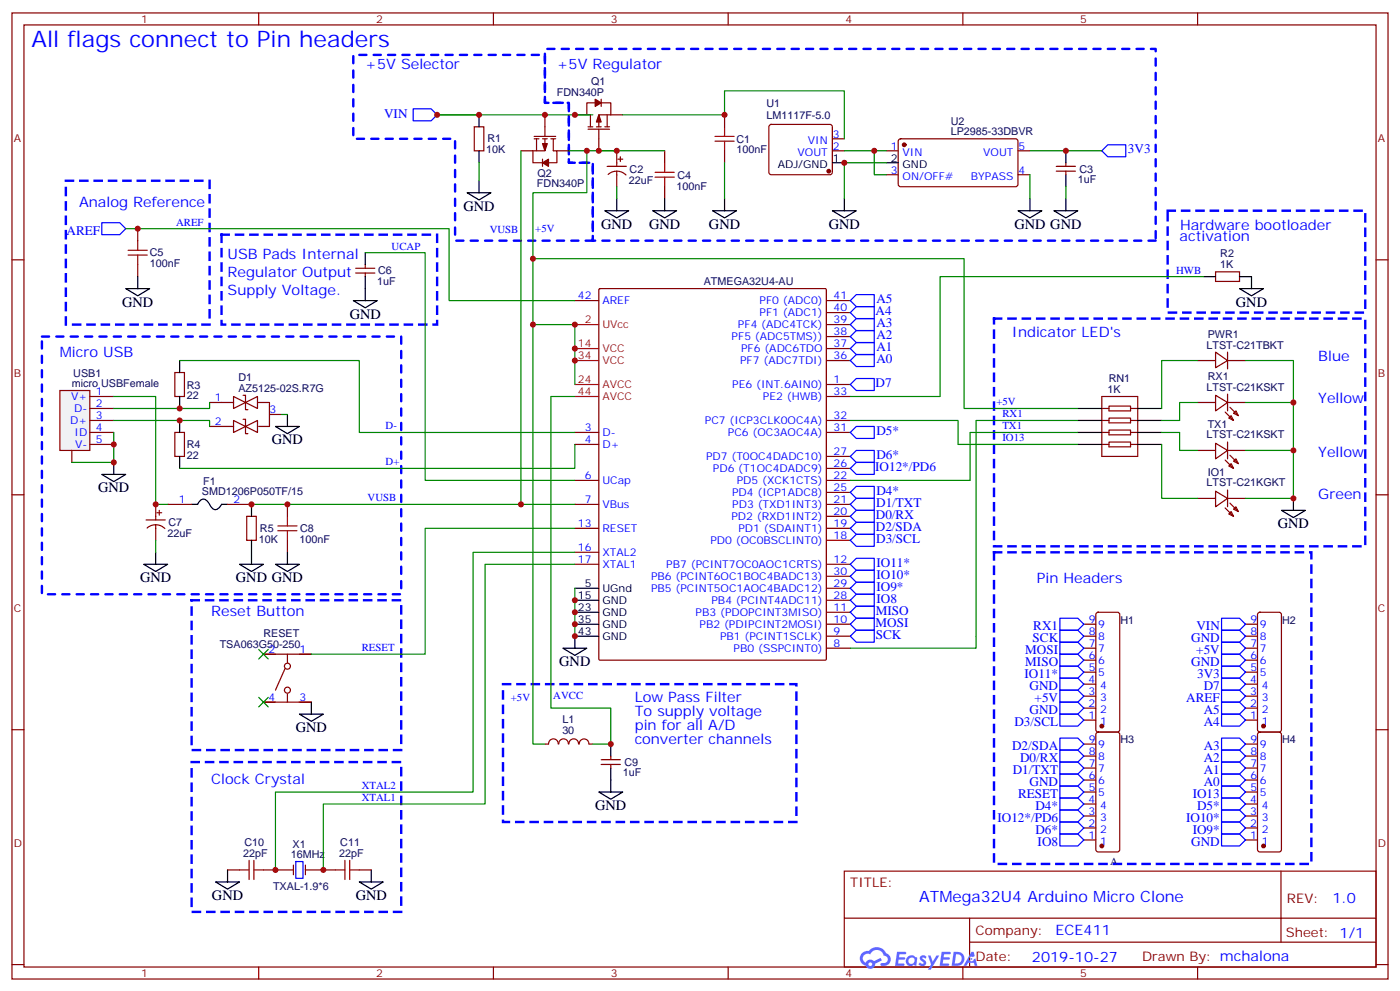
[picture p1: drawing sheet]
<svg xmlns="http://www.w3.org/2000/svg" width="412mm" height="292mm" viewBox="0 0 412 292" stroke-linecap="round" stroke-linejoin="round" font-family="sans-serif">
<path d="M104.1 16.2h56.4v14.1h7.1v17.6h7v22.9h-40.5v-29.9h-30zM160.5 14.4h179.9v56.4h-165.8v-22.9h-7v-17.6h-7.1zM19.4 53.2h42.3v42.3h-42.3zM65.3 69.1h63.5v26.4h-63.5zM344 62h58.2v30h-58.2zM12.3 99.1h105.9v75.8h-105.9zM292.8 93.8h109.4v67h-109.4zM56.4 176.7h61.8v44.1h-61.8zM292.8 162.6h93.5v91.7h-93.5zM148.2 201.4h86.4v40.5h-86.4zM56.4 224.3h61.8v44.1h-61.8z" fill="none" stroke="#00f" stroke-width=".71" stroke-dasharray="2.1 2.1"/>
<g fill="none" stroke="#870000" stroke-width=".35">
<path d="M3.5 3.8h405.4v284.3h-405.4zM7.1 7.3h398.2v277.3h-398.2zM76.2 3.8v3.5M145.3 3.8v3.5M214.5 3.8v3.5M283.6 3.8v3.5M352.8 3.8v3.5M3.5 76.5h3.6M405.3 76.5h3.6M51.5 109.6h2.8v7.1h-2.8zM51.5 127.3h2.8v7h-2.8zM3.5 145.6h3.6"/>
<path d="M405.3 145.6h3.6M3.5 214.8h3.6M405.3 214.8h3.6M248.7 256.4h156.6v28.2h-156.6zM3.5 283.9h3.6M76.2 284.6v3.5M145.3 284.6v3.5M214.5 284.6v3.5M283.6 284.6v3.5M352.8 284.6v3.5M405.3 283.9h3.6"/>
</g>
<path d="M52.9 106.1v3.5M52.9 116.7v3.5M52.9 123.8v3.5M52.9 134.3v3.6" fill="none" stroke="#000" stroke-width=".35"/>
<path d="M17.6 114.9h8.9v17.7h-8.9z" fill="#f0f0f0" stroke="#870000" stroke-width=".35"/>
<g fill="none" stroke="#870000" stroke-width=".35">
<path d="M139.7 37.3h2.8v7.1h-2.8zM160.5 33.8v6.3M169.3 33.8h3.6M173.2 38h6.4M173.2 37.3h1.4M175.3 30.3h-2.4v3.5h1v3.5M175.7 37.3h1.4M176.4 38v6.4M177.1 30.3h2.8v3.5M177.1 29.2v2.1M178.2 37.3h1.4M178.9 33.8v3.5"/>
<path d="M179.9 33.8h-3.5v3.5M179.9 33.8h3.5M213.4 33.8v3.5M226.7 36.8l.5-.2h17.3l.5 .2 .2 .5v13.4l-.3 .5-.4 .2h-17.3l-.5-.2-.2-.5v-13.4zM153.5 44.4h3.5M157 44.4v3.5h2.8M157.3 40.1h6.4M157.3 40.9h1.4M158 40.9v3.5M159.8 46.8v2.2M159.8 40.9h1.4M160.5 40.9v3.5h-3.5"/>
<path d="M162.3 40.9h1.4M163 40.9v3.5h1v3.5h-2.4M164 44.4h3.6M178.9 49h5.6M179.1 51.3a3.8 3.8 0 0 1 5.3 .2M181.7 44.4v4.6M181.7 50.4v4.6M182 46.8h1.4M182.7 46.1v1.5M195.8 44.4v3.5M195.8 55v3.5M213.4 44.4v3.5"/>
<path d="M245.2 40.9h3.5M245.2 44.4h3.5M261.1 44.4h3.5M261.1 51.4h3.5M264.8 41.1l.5-.2h34.1l.5 .7-.1 12.9-.6 .5-34.2-.1-.4-.6v-12.7zM299.9 44.4h3.5M299.9 51.4h3.5M311.1 49h5.7M311.1 50.4h5.7M314 47.9v1.1M314 50.4v1M40.6 67.3v3.5"/>
<path d="M40.6 77.9v3.5M104.8 79h5.6M107.6 77.9v1.1M104.8 80.4h5.6M107.6 80.4v1M169.3 88.5h7.1M176.4 85.1l.3-.2h66.4l.3 .2v108.9l-.2 .3h-66.5l-.3-.2zM243.4 88.5h7.1M243.4 99.1h7.1M243.4 95.5h7.1M243.4 92h7.1M358.1 80h7v2.8h-7z"/>
<path d="M26.5 116.7h7M61.7 118.5h7.1M68.8 116.7l3.5 1.8-3.5 1.7zM71.6 116.3h.7v4.3h.7M72.3 118.5l3.5-1.8v3.5zM75.8 118.5h3.6v7h-3.2M243.4 116.7h7.1M243.4 106.1h7.1M243.4 102.6h7.1M243.4 113.2h7.1M324.6 116.7h10.5v17.6h-10.5zM326.7 119.5h6.3v1.4h-6.3z"/>
<path d="M352.8 106.1h5.3M352.8 118.5h5.3M358.1 103.6l3.5 2.5-3.5 2.1zM358.1 116.3l3.5 2.2-3.5 2.4zM361.6 106.1h5.3M361.6 118.5h5.3M361.6 103.6v5M361.6 116v4.9M362.3 119.9l2.5 2.4M21.2 132.6v3.5M26.5 120.2h7M26.5 123.8h7"/>
<path d="M26.5 127.3h7M26.5 130.8h7M61.7 125.5h7.1M68.8 123.8l3.5 1.7-3.5 1.8zM71.6 123.4h.7v4.2h.7M72.3 125.5l3.5-1.7v3.5zM79.4 122h3.5M169.3 127.3h7.1M169.3 130.8h7.1M243.4 123.8h7.1M243.4 127.3h7.1M243.4 134.3h7.1"/>
<path d="M243.4 137.9h7.1M324.6 120.2h2.1M324.6 123.8h2.1M324.6 127.3h2.1M324.6 130.8h2.1M326.7 130.1h6.3v1.4h-6.3zM326.7 126.6h6.3v1.4h-6.3zM326.7 123h6.3v1.5h-6.3zM333 120.2h2.1M333 123.8h2.1M333 127.3h2.1M333 130.8h2.1"/>
<path d="M352.8 132.6h5.3M358.1 130.5l3.5 2.1-3.5 2.4zM360.9 135.4l2.5 2.5M360.9 121.3l2.5 2.5M361.6 130.1v4.9M361.6 132.6h5.3M361.9 137.2l.8-.7 .7 1.4zM362.3 134l2.5 2.5M362.7 122.3l.7 1.5-1.5-.8zM364.1 135l.7 1.5-1.4-.8zM364.1 120.9l.7 1.4-1.4-.7zM43 153h5.7"/>
<path d="M43.3 155.4a3.8 3.8 0 0 1 5.3 .2M45.9 148.4v4.6M45.9 154.4v4.6M46.2 150.9h1.4M46.9 150.2v1.4M49.4 148.4h7M67 148.4h7.1M72.7 152h2.8v7h-2.8zM84.7 148.4v3.6M84.7 159v3.6M169.3 148.4h7.1M169.3 141.4h7.1"/>
<path d="M169.3 155.5h7.1M243.4 148.4h7.1M243.4 141.4h7.1M243.4 155.5h7.1M243.4 144.9h7.1M243.4 152h7.1M243.4 159h7.1M352.8 146.7h5.3M358.1 144.6l3.5 2.1-3.5 2.5zM360.9 149.5l2.5 2.5M361.6 144.2v5M361.6 146.7h5.3"/>
<path d="M361.9 151.3l.8-.7 .7 1.4zM362.3 148.1l2.5 2.5M363.4 149.9l.7-.7 .7 1.4zM169.3 162.6h7.1M169.3 166.1h7.1M243.4 166.1h7.1M243.4 169.6h7.1M243.4 173.1h7.1M243.4 176.7h7.1M77.6 192.5h14.1M84 196.8l-2.9 6.3M84.7 192.5v2.5"/>
<path d="M243.4 180.2h7.1M243.4 183.7h7.1M243.4 187.3h7.1M243.4 190.8h7.1M319.3 183.7h3.5M319.3 187.3h3.5M319.3 190.8h3.5M319.3 197.8h3.5M319.3 194.3h3.5M323 180.4l.5-.2h5.6l.5 .2 .2 .5v33.9l-.2 .5-.5 .2h-5.6l-.5-.3-.2-.4v-33.9zM366.9 183.7h3.5M366.9 187.3h3.5"/>
<path d="M366.9 190.8h3.5M366.9 197.8h3.5M366.9 194.3h3.5M370.7 180.4l.4-.2h5.7l.5 .2 .2 .5v33.9l-.3 .5-.4 .2h-5.7l-.5-.3-.2-.4v-33.9zM77.6 206.7h14.1M84.7 204.2v2.5M160.5 219h1.1M161.6 219a1.41 1.41 0 0 1 1.4-1.5 1.41 1.41 0 0 1 1.4 1.5M164.6 219a1.41 1.41 0 0 1 1.4-1.5 1.41 1.41 0 0 1 1.4 1.5M167.6 219a1.41 1.41 0 0 1 1.4-1.5 1.41 1.41 0 0 1 1.4 1.5M170.6 219a1.41 1.41 0 0 1 1.4-1.5 1.41 1.41 0 0 1 1.5 1.5M173.6 219h1"/>
<path d="M319.3 219h3.5M319.3 211.9h3.5M319.3 208.4h3.5M319.3 204.9h3.5M319.3 201.4h3.5M323 215.7l.5-.2h5.6l.5 .2 .2 .5v33.8l-.2 .5-.5 .3h-5.6l-.5-.3-.2-.5v-33.8zM366.9 219h3.5M366.9 211.9h3.5M366.9 208.4h3.5M366.9 204.9h3.5M366.9 201.4h3.5M370.7 215.7l.4-.2h5.7l.5 .2 .2 .5v33.8l-.3 .5-.4 .3h-5.7l-.5-.3-.2-.5v-33.8z"/>
<path d="M177.1 225h5.6M177.1 223.6h5.6M179.9 222.5v1.1M179.9 225v1.1M319.3 236.6h3.5M319.3 233.1h3.5M319.3 229.6h3.5M319.3 226.1h3.5M319.3 222.5h3.5M366.9 236.6h3.5M366.9 233.1h3.5M366.9 229.6h3.5"/>
<path d="M366.9 226.1h3.5M366.9 222.5h3.5M67 256h3.6M77.6 256h8.8M86.4 254.6v2.9M90 256h8.8M90 254.6v2.9M105.8 256h3.6M319.3 247.2h3.5M319.3 243.7h3.5M319.3 240.2h3.5M366.9 247.2h3.5"/>
<path d="M366.9 243.7h3.5M366.9 240.2h3.5M377.3 256.4v20.9M248.7 270.2h156.5M285.6 270.2v14.2M285.6 277.3h119.6"/>
<circle cx="84.7" cy="196.1" r=".88"/>
<circle cx="84.7" cy="203.1" r=".88"/>
</g>
<path d="M169.3 95.5h7.1M169.3 116.7h7.1M169.3 113.2h7.1M169.3 106.1h7.1M169.3 102.6h7.1" fill="none" stroke="#f00" stroke-width=".35"/>
<g fill="none" stroke="#000" stroke-width=".35">
<path d="M141.1 33.8v3.5M141.1 44.4v3.5M245.2 47.9h3.5M261.1 47.9h3.5M314 44.4v3.5M314 51.4v3.6M107.6 74.4v3.5M107.6 81.4v3.5M354.5 81.4h3.6M365.1 81.4h3.6M317.5 130.8h7.1M317.5 127.3h7.1"/>
<path d="M317.5 123.8h7.1M317.5 120.2h7.1M335.1 130.8h7.1M335.1 127.3h7.1M335.1 123.8h7.1M335.1 120.2h7.1M56.4 148.4h1.8l.6-.9a1.56 1.56 0 0 1 2.7 .5l.2 .3a2.13 2.13 0 0 0 2.2 1.6l1.4-1.5h1.7M74.1 148.4v3.6M74.1 159v3.6M169.3 173.1h7.1M169.3 176.7h7.1M169.3 187.3h7.1"/>
<path d="M169.3 183.7h7.1M169.3 180.2h7.1M179.9 219v3.5M179.9 226.1v3.5"/>
</g>
<g fill="none" stroke="#a10000" stroke-width=".35">
<path d="M213.4 37.3v2.8M193 52.1h5.6M193 50.7h5.6M195.8 47.9v2.8M195.8 52.1v2.9M210.6 41.6h5.7M210.6 40.1h5.7M213.4 41.6v2.8M37.7 75.1h5.7M37.7 73.7h5.7M40.6 70.8v2.9M40.6 75.1v2.8"/>
<path d="M81.8 156.2h5.7M81.8 154.8h5.7M84.7 152v2.8M84.7 156.2v2.8M70.6 256h2.8M73.4 253.2v5.7M74.8 256h2.8M74.8 253.2v5.7M98.8 256h2.8M101.6 253.2v5.7M103 256h2.8M103 253.2v5.7"/>
</g>
<g fill="#870000" stroke="#870000" stroke-width=".35">
<path d="M159.8 42.3h1.4l-.7 2.1z"/>
<path d="M159.8 47.9l1.8-1.1v2.2z"/>
<path d="M176.4 33.8l.7 2.1h-1.4z"/>
<path d="M175.3 29.2l1.8 1.1-1.8 1z"/>
<circle cx="266.3" cy="42.6" r=".53"/>
<circle cx="244.1" cy="50.4" r=".53"/>
<circle cx="372.2" cy="249" r=".53"/>
<circle cx="372.2" cy="213.7" r=".53"/>
<circle cx="324.6" cy="213.7" r=".53"/>
<circle cx="324.6" cy="249" r=".53"/>
</g>
<path d="M87.1 253.6h2.1v4.9h-2.1z" fill="none" stroke="#00c" stroke-width=".35"/>
<g fill="#5487ff">
<path d="M271.2 281.4a1.22 1.22 0 0 1 1.7 .3l-.3 .5a.47 .47 0 0 0-.4-.4 .47 .47 0 0 0-.5 .2l.2 .2a1.14 1.14 0 0 1 .7 1.8 1.14 1.14 0 0 1-1.9 0l-.2-.2 .5-.6 .7 .5a.29 .29 0 0 0 .4-.3 .29 .29 0 0 0-.3-.3 1.04 1.04 0 0 1-.6-1.7z"/>
<path d="M264.2 280.1h2.4l.3 .2-.1 .5-1.8 .1-.2 .8h1.6l.3 .4-.4 .4h-1.6l-.1 1.1h1.7l.2 .3-.2 .3-2.7 .1z"/>
<path d="M277.4 280.1h2.3l.4 .2-.2 .5-1.8 .1-.1 .8h1.5l.3 .4-.4 .4h-1.5l-.2 1.1h1.7l.2 .3-.2 .3-2.6 .1z"/>
<path d="M286.1 280.1h.7l.3 1.3-.6 .3a.69 .69 0 0 0-1 .3 .69 .69 0 0 0 .5 1 .69 .69 0 0 0 .8-.7l.5-.2 .6 2.2h-.8l-.2-.9h-1.7l-.5 .9h-.9z"/>
<path d="M273.3 281.2h.8l.6 1.8 1.1-1.8h.9l-2.5 4.2h-.9l1-1.5z"/>
<path d="M280.9 280.1l-.6 4.2h1.4a2.11 2.11 0 0 0 2.4-2.1 2.11 2.11 0 0 0-2.5-2.1zM281.6 280.9a1.39 1.39 0 0 1 1.7 1.4 1.39 1.39 0 0 1-1.8 1.3h-.3z"/>
<path d="M267.2 281.8a1.54 1.54 0 0 0-.1 2.1 1.54 1.54 0 0 0 2.2 .1l.6 .3 .3-2.3-.2-.3h-.4a1.49 1.49 0 0 0-2.4 .1zM267.5 282.8a.95 .95 0 0 1 1.9 0 .95 .95 0 0 1-1.9 0z"/>
<path d="M253.9 280.5a2.18 2.18 0 0 0 1.1 3.7 1.44 1.44 0 0 0 1.6 .9 1.44 1.44 0 0 0 1.2-1.4l2-1-.4-.8-2 1a1.47 1.47 0 0 0-2.4 .4 1.39 1.39 0 0 1-.6-1.9 1.39 1.39 0 0 1 2-.5 2.12 2.12 0 0 1 2.1-1.3 2.12 2.12 0 0 1 1.9 1.7 1.14 1.14 0 0 1 1.1 1.4 1.14 1.14 0 0 1-1.7 .7 .43 .43 0 0 0-.5 .4 .43 .43 0 0 0 .4 .5 1.98 1.98 0 0 0 2.6-1.2 1.98 1.98 0 0 0-1.3-2.6 3.1 3.1 0 0 0-5.2-.6l-.9 .1zM255.8 283.8a.55 .55 0 0 1 1.1 0 .55 .55 0 0 1-1.1 0z"/>
<circle cx="286.2" cy="282.2" r=".26"/>
</g>
<g fill="none" stroke="#000" stroke-width=".35">
<path d="M137.6 56.7h7l-3.5 2.1zM141.1 53.2v3.5M181.7 58.5v3.5M195.8 58.5v3.5M213.4 58.5v3.5M248.7 58.5v3.5M303.4 58.5v3.5M314 58.5v3.5M178.2 62h7l-3.5 2.1zM192.3 62h7l-3.5 2.1zM209.9 62h7.1l-3.6 2.1zM245.2 62h7l-3.5 2.1z"/>
<path d="M299.9 62h7l-3.5 2.1zM310.4 62h7.1l-3.5 2.1zM37 84.9h7.1l-3.5 2.2zM40.6 81.4v3.5M104.1 88.5h7l-3.5 2.1zM107.6 84.9v3.6M365.1 84.9h7.1l-3.5 2.2zM368.7 81.4v3.5M30 139.6h7l-3.5 2.1zM33.5 136.1v3.5M81.1 125.5h7.1l-3.5 2.1zM84.7 122v3.5"/>
<path d="M377.5 150.2h7l-3.5 2.1zM381 146.7v3.5M42.3 166.1h7.1l-3.5 2.1zM45.9 162.6v3.5M70.6 166.1h7l-3.5 2.1zM74.1 162.6v3.5M81.1 166.1h7.1l-3.5 2.1zM84.7 162.6v3.5M165.8 190.8h7.1l-3.6 2.1zM169.3 187.3v3.5M88.2 210.2h7l-3.5 2.1zM91.7 206.7v3.5"/>
<path d="M176.4 233.1h7l-3.5 2.1zM179.9 229.6v3.5M63.5 259.6h7.1l-3.6 2.1zM67 256v3.6M105.8 259.6h7.1l-3.5 2.1zM109.4 256v3.6"/>
</g>
<g fill="none" stroke="#00f" stroke-width=".35">
<path d="M121.7 32h5.3l1.8 1.8-1.8 1.8h-5.3zM326.3 42.6h5.3v3.5h-5.3l-1.7-1.7zM30 65.5h5.3l1.7 1.8-1.7 1.8h-5.3zM250.5 88.5l1.7-1.8h5.3v3.5h-5.3zM250.5 92l1.7-1.8h5.3v3.6h-5.3zM250.5 95.5l1.7-1.7h5.3v3.5h-5.3zM250.5 99.1l1.7-1.8h5.3v3.5h-5.3zM250.5 102.6l1.7-1.8h5.3v3.6h-5.3zM250.5 106.1l1.7-1.7h5.3v3.5h-5.3zM250.5 113.2l1.7-1.8h5.3v3.5h-5.3zM250.5 134.3l1.7-1.7h5.3v3.5h-5.3zM250.5 137.9l1.7-1.8h5.3v3.5h-5.3z"/>
<path d="M252.2 125.5h5.3v3.5h-5.3l-1.7-1.7zM250.5 144.9l1.7-1.7h5.3v3.5h-5.3zM250.5 148.4l1.7-1.7h5.3v3.5h-5.3zM250.5 152l1.7-1.8h5.3v3.5h-5.3zM250.5 155.5l1.7-1.8h5.3v3.6h-5.3zM250.5 159l1.7-1.7h5.3v3.5h-5.3zM250.5 166.1l1.7-1.8h5.3v3.6h-5.3zM250.5 169.6l1.7-1.7h5.3v3.5h-5.3zM250.5 176.7l1.7-1.8h5.3v3.5h-5.3zM252.2 178.4h5.3v3.6h-5.3l-1.7-1.8zM252.2 171.4h5.3v3.5h-5.3l-1.7-1.8zM250.5 187.3l1.7-1.8h5.3v3.5h-5.3z"/>
<path d="M250.5 183.7l1.7-1.7h5.3v3.5h-5.3zM312.2 199.6h5.3l1.8 1.8-1.8 1.7h-5.3zM312.2 196.1h5.3l1.8 1.7-1.8 1.8h-5.3zM312.2 182h5.3l1.8 1.7-1.8 1.8h-5.3zM312.2 189h5.3l1.8 1.8-1.8 1.7h-5.3zM312.2 192.5h5.3l1.8 1.8-1.8 1.8h-5.3zM312.2 185.5h5.3l1.8 1.8-1.8 1.7h-5.3zM359.8 199.6h5.3l1.8 1.8-1.8 1.7h-5.3zM359.8 192.5h5.3l1.8 1.8-1.8 1.8h-5.3zM359.8 196.1h5.3l1.8 1.7-1.8 1.8h-5.3zM359.8 185.5h5.3l1.8 1.8-1.8 1.7h-5.3zM359.8 182h5.3l1.8 1.7-1.8 1.8h-5.3z"/>
<path d="M359.8 189h5.3l1.8 1.8-1.8 1.7h-5.3zM312.2 210.2h5.3l1.8 1.7-1.8 1.8h-5.3zM312.2 217.2h5.3l1.8 1.8-1.8 1.8h-5.3zM312.2 206.7h5.3l1.8 1.7-1.8 1.8h-5.3zM312.2 203.1h5.3l1.8 1.8-1.8 1.8h-5.3zM359.8 203.1h5.3l1.8 1.8-1.8 1.8h-5.3zM359.8 217.2h5.3l1.8 1.8-1.8 1.8h-5.3zM359.8 210.2h5.3l1.8 1.7-1.8 1.8h-5.3zM359.8 206.7h5.3l1.8 1.7-1.8 1.8h-5.3zM312.2 238.4h5.3l1.8 1.8-1.8 1.7h-5.3zM312.2 234.9h5.3l1.8 1.7-1.8 1.8h-5.3zM312.2 231.4h5.3l1.8 1.7-1.8 1.8h-5.3z"/>
<path d="M312.2 220.8h5.3l1.8 1.7-1.8 1.8h-5.3zM312.2 224.3h5.3l1.8 1.8-1.8 1.7h-5.3zM312.2 227.8h5.3l1.8 1.8-1.8 1.8h-5.3zM359.8 238.4h5.3l1.8 1.8-1.8 1.7h-5.3zM359.8 234.9h5.3l1.8 1.7-1.8 1.8h-5.3zM359.8 231.4h5.3l1.8 1.7-1.8 1.8h-5.3zM359.8 227.8h5.3l1.8 1.8-1.8 1.8h-5.3zM359.8 224.3h5.3l1.8 1.8-1.8 1.7h-5.3zM359.8 220.8h5.3l1.8 1.7-1.8 1.8h-5.3zM312.2 245.5h5.3l1.8 1.7-1.8 1.8h-5.3zM312.2 241.9h5.3l1.8 1.8-1.8 1.8h-5.3zM359.8 241.9h5.3l1.8 1.8-1.8 1.8h-5.3z"/>
<path d="M359.8 245.5h5.3l1.8 1.7-1.8 1.8h-5.3z"/>
</g>
<g fill="none" stroke="#008700" stroke-width=".35">
<path d="M128.8 33.8h45.8M183.4 33.8h30v-7.1h35.3v14.2M141.1 47.9v5.3M153.5 44.4v104M167.6 44.4h28.2M172.9 44.4v12.3h-15.9v38.8h12.3v17.7M181.7 55v3.5M213.4 47.9v10.6M248.7 44.4h12.4M257.5 44.4v7h3.6M261.1 47.9h-12.4v10.6M303.4 44.4h21.2"/>
<path d="M303.4 51.4v7.1M314 55v3.5M37 67.3h95.3v21.2h37M107.6 74.4h17.6v67h44.1M157 76.1h127v44.1h33.5M157 95.5v123.5h3.5M354.5 81.4h-77.6v35.3h-26.4M33.5 116.7h12.4v31.7h3.5M52.9 106.1h52.9v21.2h63.5M61.7 118.5v1.7h-28.2M169.3 116.7h-7v91.7h17.6v10.6h-5.3M352.8 118.5h-5.3v5.3h-5.3"/>
<path d="M352.8 106.1h-10.6v14.1M366.9 118.5h14.1v14.1M366.9 106.1h14.1v12.4M33.5 127.3v8.8h-12.3M33.5 123.8h28.2v1.7M82.9 122h1.8M169.3 130.8v7.1h-116.4M250.5 123.8h31.7v7h35.3M317.5 127.3h-31.7v14.1h-35.3M317.5 123.8h-30v67h-37M342.2 127.3h5.3v5.3h5.3M342.2 130.8v15.9h10.6"/>
<path d="M366.9 132.6h14.1v14.1h-14.1M45.9 159v3.6M74.1 148.4h95.2M169.3 155.5h-44.1v37h-33.5M169.3 173.1v14.2M169.3 162.6h-30v70.5h-58.2v22.9M169.3 166.1h-26.4v70.5h-47.7v19.4"/>
</g>
<g fill="#c00">
<circle cx="381" cy="132.6" r=".88"/>
<circle cx="381" cy="146.7" r=".88"/>
<circle cx="179.9" cy="219" r=".88"/>
<circle cx="157" cy="95.5" r=".88"/>
<circle cx="169.3" cy="106.1" r=".88"/>
<circle cx="169.3" cy="102.6" r=".88"/>
<circle cx="169.3" cy="95.5" r=".88"/>
<circle cx="40.6" cy="67.3" r=".88"/>
<circle cx="172.9" cy="44.4" r=".88"/>
<circle cx="257.5" cy="44.4" r=".88"/>
<circle cx="169.3" cy="33.8" r=".88"/>
<circle cx="314" cy="44.4" r=".88"/>
<circle cx="160.5" cy="33.8" r=".88"/>
<circle cx="74.1" cy="148.4" r=".88"/>
<circle cx="52.9" cy="120.2" r=".88"/>
<circle cx="52.9" cy="123.8" r=".88"/>
<circle cx="33.5" cy="130.8" r=".88"/>
<circle cx="33.5" cy="136.1" r=".88"/>
<circle cx="81.1" cy="256" r=".88"/>
<circle cx="169.3" cy="176.7" r=".88"/>
<circle cx="169.3" cy="187.3" r=".88"/>
<circle cx="169.3" cy="183.7" r=".88"/>
<circle cx="169.3" cy="180.2" r=".88"/>
<circle cx="45.9" cy="148.4" r=".88"/>
<circle cx="84.7" cy="148.4" r=".88"/>
<circle cx="95.3" cy="256" r=".88"/>
<circle cx="141.1" cy="33.8" r=".88"/>
<circle cx="248.7" cy="47.9" r=".88"/>
<circle cx="176.4" cy="44.4" r=".88"/>
<circle cx="128.8" cy="33.8" r=".88"/>
<circle cx="213.4" cy="33.8" r=".88"/>
<circle cx="181.7" cy="44.4" r=".88"/>
<circle cx="157" cy="76.1" r=".88"/>
<circle cx="153.5" cy="148.4" r=".88"/>
<circle cx="381" cy="118.5" r=".88"/>
</g>
<g fill="#c00" stroke="#008700" stroke-width=".35">
<path d="M76.2 191.1l2.8 2.9zM79 191.1l-2.8 2.9z"/>
<path d="M76.2 205.2l2.8 2.9zM79 205.2l-2.8 2.9z"/>
</g>
<text font-size="6.7" fill="#00f" x="9.3" y="13.9">All flags connect to Pin headers</text>
<text font-size="4.6" fill="#00f" x="270.8" y="265.4">ATMega32U4 Arduino Micro Clone</text>
<g font-size="4.2" fill="#00f">
<text x="107.6" y="20.4">+5V Selector</text>
<text x="164" y="20.4">+5V Regulator</text>
<text x="23.3" y="61">Analog Reference</text>
<text x="347.5" y="70.8">activation</text>
<text x="347.6" y="67.6">Hardware bootloader</text>
<text x="67" y="76.1">USB Pads Internal</text>
<text x="67" y="81.4">Regulator Output</text>
<text x="67" y="86.7">Supply Voltage.</text>
<text x="298.1" y="99.1">Indicator LED's</text>
<text x="17.6" y="105.1">Micro USB</text>
<text x="388.3" y="106.4">Blue</text>
<text x="388.3" y="118.7">Yellow</text>
<text x="388.3" y="134.6">Yellow</text>
<text x="388.3" y="146.9">Green</text>
<text x="305.4" y="171.6">Pin Headers</text>
<text x="62.2" y="181.4">Reset Button</text>
<text x="187" y="206.7">Low Pass Filter</text>
<text x="187" y="210.8">To supply voltage</text>
<text x="187" y="214.9">pin for all A/D</text>
<text x="187" y="219">converter channels</text>
<text x="62.2" y="230.8">Clock Crystal</text>
<text x="392.5" y="265.7">1.0</text>
<text x="310.9" y="275.2">ECE411</text>
<text x="304" y="283">2019-10-27</text>
</g>
<g font-size="4.2">
<text x="136.5" y="62">GND</text>
<text x="177.1" y="67.3">GND</text>
<text x="191.2" y="67.3">GND</text>
<text x="208.8" y="67.3">GND</text>
<text x="244.1" y="67.3">GND</text>
<text x="298.8" y="67.3">GND GND</text>
<text x="36" y="90.2">GND</text>
<text x="103" y="93.8">GND</text>
<text x="364.1" y="90.2">GND</text>
<text x="80.1" y="130.8">GND</text>
<text x="28.9" y="144.9">GND</text>
<text x="376.4" y="155.5">GND</text>
<text x="41.3" y="171.4">GND</text>
<text x="69.5" y="171.4">GND GND</text>
<text x="164.7" y="196.1">GND</text>
<text x="87.1" y="215.5">GND</text>
<text x="175.3" y="238.4">GND</text>
<text x="62.4" y="264.9">GND</text>
<text x="104.8" y="264.9">GND</text>
</g>
<g font-size="3.9" fill="#00f">
<text x="113.2" y="34.8">VIN</text>
<text x="332.3" y="45.1">3V3</text>
<text x="19.6" y="69.1">AREF</text>
<text x="258.2" y="89.2">A5</text>
<text x="257.9" y="92.8">A4</text>
<text x="258.2" y="96.3">A3</text>
<text x="258.2" y="99.8">A2</text>
<text x="258.2" y="103.4">A1</text>
<text x="258.2" y="106.9">A0</text>
<text x="257.9" y="113.9">D7</text>
<text x="258.2" y="128">D5*</text>
<text x="258.2" y="135.1">D6*</text>
<text x="257.8" y="138.6">IO12*/PD6</text>
<text x="258.1" y="149.2">D1/TXT</text>
<text x="258.2" y="145.7">D4*</text>
<text x="258" y="152.7">D0/RX</text>
<text x="258" y="156.3">D2/SDA</text>
<text x="258.1" y="159.8">D3/SCL</text>
<text x="258.2" y="166.8">IO11*</text>
<text x="258.2" y="170.4">IO10*</text>
<text x="258.2" y="173.9">IO9*</text>
<text x="258.2" y="177.4">IO8</text>
<text x="257.9" y="184.4">MOSI</text>
<text x="258" y="180.9">MISO</text>
<text x="304.4" y="185.5">RX1</text>
<text x="352.4" y="185.5">VIN</text>
<text x="258" y="188">SCK</text>
<text x="304.2" y="189">SCK</text>
<text x="350.9" y="189">GND</text>
<text x="302" y="192.5">MOSI</text>
<text x="302" y="196.1">MISO</text>
<text x="350.9" y="196.1">GND</text>
<text x="352.4" y="192.5">+5V</text>
<text x="301.8" y="199.6">IO11*</text>
<text x="303.3" y="203.1">GND</text>
<text x="352.6" y="199.6">3V3</text>
<text x="354.6" y="203.1">D7</text>
<text x="304.8" y="206.7">+5V</text>
<text x="349.4" y="206.7">AREF</text>
<text x="298.8" y="213.7">D3/SCL</text>
<text x="303.3" y="210.2">GND</text>
<text x="354.6" y="213.7">A4</text>
<text x="354.6" y="210.2">A5</text>
<text x="298.1" y="220.8">D2/SDA</text>
<text x="354.6" y="220.8">A3</text>
<text x="298.3" y="227.8">D1/TXT</text>
<text x="300.5" y="224.3">D0/RX</text>
<text x="354.6" y="227.8">A1</text>
<text x="354.6" y="224.3">A2</text>
<text x="303.3" y="231.4">GND</text>
<text x="354.6" y="231.4">A0</text>
<text x="299.9" y="234.9">RESET</text>
<text x="305" y="238.4">D4*</text>
<text x="351.3" y="234.9">IO13</text>
<text x="352.6" y="238.4">D5*</text>
<text x="293.8" y="241.9">IO12*/PD6</text>
<text x="305" y="245.5">D6*</text>
<text x="349.4" y="241.9">IO10*</text>
<text x="351.3" y="245.5">IO9*</text>
<text x="305.7" y="249">IO8</text>
<text x="350.9" y="249">GND</text>
</g>
<g font-size="3.9" fill="#800">
<text x="250.5" y="261">TITLE:</text>
<text x="379.1" y="265.7">REV:</text>
<text x="287.4" y="275.2">Company:</text>
<text x="378.7" y="275.8">Sheet: 1/1</text>
<text x="287.4" y="282.9">Date:</text>
<text x="336.4" y="282.9">Drawn By: mchalona</text>
</g>
<g font-size="3.2" fill="#800">
<text x="41.6" y="6.8">1</text>
<text x="110.8" y="6.8">2</text>
<text x="179.9" y="6.8">3</text>
<text x="249.1" y="6.8">4</text>
<text x="318.2" y="6.8">5</text>
<text x="4.1" y="41.9">A</text>
<text x="405.9" y="41.9">A</text>
<text x="4.1" y="111.1">B</text>
<text x="405.9" y="111.1">B</text>
<text x="4.1" y="180.2">C</text>
<text x="405.9" y="180.2">C</text>
<text x="4.1" y="249.3">D</text>
<text x="405.9" y="249.3">D</text>
<text x="41.6" y="287.6">1</text>
<text x="110.8" y="287.6">2</text>
<text x="179.9" y="287.6">3</text>
<text x="249.1" y="287.6">4</text>
<text x="318.2" y="287.6">5</text>
</g>
<g font-size="3.2" fill="#000080">
<text x="164" y="28.2">FDN340P</text>
<text x="174.2" y="24.9">Q1</text>
<text x="225.8" y="35">LM1117F-5.0</text>
<text x="225.8" y="31.5">U1</text>
<text x="143.6" y="41.9">R1</text>
<text x="280.1" y="39.8">LP2985-33DBVR</text>
<text x="280.1" y="36.7">U2</text>
<text x="143.2" y="45.1">10K</text>
<text x="217" y="45.1">100nF</text>
<text x="217" y="42">C1</text>
<text x="158.4" y="52">Q2</text>
<text x="185.5" y="50.8">C2</text>
<text x="199.6" y="52.6">C4</text>
<text x="317.5" y="53.8">1uF</text>
<text x="318" y="50.8">C3</text>
<text x="158.2" y="55.1">FDN340P</text>
<text x="185.2" y="54">22uF</text>
<text x="199.3" y="55.8">100nF</text>
<text x="44.1" y="75.5">C5</text>
<text x="359.4" y="75.8">R2</text>
<text x="44.1" y="78.7">100nF</text>
<text x="111.4" y="80.8">C6</text>
<text x="207.3" y="83.9">ATMEGA32U4-AU</text>
<text x="359.4" y="79">1K</text>
<text x="111.1" y="84">1uF</text>
<text x="355.8" y="99.4">PWR1</text>
<text x="355.4" y="102.6">LTST-C21TBKT</text>
<text x="21.1" y="113.9">micro USBFemale</text>
<text x="21.6" y="110.9">USB1</text>
<text x="70.2" y="112.1">D1</text>
<text x="326.6" y="112.5">RN1</text>
<text x="355.8" y="111.8">RX1</text>
<text x="55" y="117.5">22</text>
<text x="55" y="114.3">R3</text>
<text x="70.2" y="115.3">AZ5125-02S.R7G</text>
<text x="326.2" y="115.6">1K</text>
<text x="355.4" y="114.9">LTST-C21KSKT</text>
<text x="355.8" y="125.9">TX1</text>
<text x="55" y="132">R4</text>
<text x="355.4" y="129">LTST-C21KSKT</text>
<text x="55" y="135.1">22</text>
<text x="59.9" y="142.6">F1</text>
<text x="355.4" y="143.2">LTST-C21KGKT</text>
<text x="355.8" y="140">IO1</text>
<text x="59.5" y="145.8">SMD1206P050TF/15</text>
<text x="49.6" y="154.9">C7</text>
<text x="49.4" y="158.1">22uF</text>
<text x="76.2" y="159.7">10K</text>
<text x="76.6" y="156.6">R5</text>
<text x="88.2" y="159.8">100nF</text>
<text x="88.4" y="156.7">C8</text>
<text x="330" y="183.6">H1</text>
<text x="377.7" y="183.6">H2</text>
<text x="64.7" y="190.8">TSA063G50-250</text>
<text x="77.6" y="187.6">RESET</text>
<text x="165.7" y="212.9">L1</text>
<text x="165.6" y="216.2">30</text>
<text x="330" y="218.8">H3</text>
<text x="377.7" y="218.8">H4</text>
<text x="183.9" y="225.5">C9</text>
<text x="183.4" y="228.4">1uF</text>
<text x="72" y="249">C10</text>
<text x="86.2" y="249.6">X1</text>
<text x="100.2" y="249">C11</text>
<text x="71.7" y="252.2">22pF</text>
<text x="85.7" y="252.5">16MHz</text>
<text x="99.9" y="252.2">22pF</text>
<text x="327" y="254.6">A</text>
<text x="80.4" y="262">TXAL-1.9*6</text>
</g>
<g font-size="3.2" fill="#00f">
<text x="245.4" y="40.5">3</text>
<text x="234.9" y="45.8">VOUT</text>
<text x="238" y="42.3">VIN</text>
<text x="245.4" y="44">2</text>
<text x="262.4" y="44">1</text>
<text x="265.9" y="45.8">VIN</text>
<text x="289.6" y="45.8">VOUT</text>
<text x="300" y="44">5</text>
<text x="262.4" y="51.1">3</text>
<text x="265.9" y="52.8">ON/OFF#</text>
<text x="286" y="52.8">BYPASS</text>
<text x="300" y="51.1">4</text>
<text x="51.9" y="66.4">AREF</text>
<text x="144.3" y="68.7">VUSB</text>
<text x="157.7" y="68.2">+5V</text>
<text x="115.4" y="73.5">UCAP</text>
<text x="346.4" y="80.5">HWB</text>
<text x="170.2" y="88.1">42</text>
<text x="177.4" y="89.5">AREF</text>
<text x="223.8" y="89.5">PF0 (ADC0)</text>
<text x="245.5" y="88.1">41</text>
<text x="223.8" y="93.1">PF1 (ADC1)</text>
<text x="245.5" y="95.2">39</text>
<text x="245.5" y="91.7">40</text>
<text x="215.5" y="100.1">PF5 (ADC5TMS))</text>
<text x="217.4" y="96.6">PF4 (ADC4TCK)</text>
<text x="245.5" y="98.7">38</text>
<text x="218" y="107.2">PF7 (ADC7TDI)</text>
<text x="218.3" y="103.6">PF6 (ADC6TDO</text>
<text x="245.5" y="105.8">36</text>
<text x="245.5" y="102.2">37</text>
<text x="245.5" y="112.8">1</text>
<text x="21" y="117.8">V+</text>
<text x="28.2" y="116.3">1</text>
<text x="28.2" y="119.9">2</text>
<text x="63.2" y="118.1">1</text>
<text x="215.7" y="114.2">PE6 (INT.6AIN0)</text>
<text x="224.7" y="117.8">PE2 (HWB)</text>
<text x="245.5" y="116.3">33</text>
<text x="293.5" y="119.3">+5V</text>
<text x="20.7" y="124.8">D+</text>
<text x="21.9" y="121.3">D-</text>
<text x="28.2" y="123.4">3</text>
<text x="63.2" y="125.2">2</text>
<text x="79.4" y="121.6">3</text>
<text x="207.6" y="124.8">PC7 (ICP3CLK0OC4A)</text>
<text x="245.5" y="123.4">32</text>
<text x="295.3" y="122.9">RX1</text>
<text x="22" y="128.3">ID</text>
<text x="22.1" y="131.9">V-</text>
<text x="28.2" y="126.9">4</text>
<text x="28.2" y="130.5">5</text>
<text x="113.6" y="126.4">D-</text>
<text x="172.3" y="130.5">4</text>
<text x="172.3" y="126.9">3</text>
<text x="177.4" y="131.9">D+</text>
<text x="177.4" y="128.3">D-</text>
<text x="214.4" y="128.3">PC6 (OC3AOC4A)</text>
<text x="245.5" y="126.9">31</text>
<text x="295.3" y="126.4">TX1</text>
<text x="295.3" y="129.9">IO13</text>
<text x="113.6" y="137">D+</text>
<text x="208" y="135.4">PD7 (T0OC4DADC10)</text>
<text x="245.5" y="134">27</text>
<text x="245.5" y="137.5">26</text>
<text x="172.3" y="141">6</text>
<text x="177.4" y="142.5">UCap</text>
<text x="210" y="138.9">PD6 (T1OC4DADC9)</text>
<text x="217" y="142.5">PD5 (XCK1CTS)</text>
<text x="245.5" y="141">22</text>
<text x="52.7" y="148.1">1</text>
<text x="68.8" y="148.1">2</text>
<text x="108.3" y="147.6">VUSB</text>
<text x="172.3" y="148.1">7</text>
<text x="177.4" y="149.5">VBus</text>
<text x="215.7" y="146">PD4 (ICP1ADC8)</text>
<text x="215.7" y="149.5">PD3 (TXD1INT3)</text>
<text x="245.5" y="144.6">25</text>
<text x="245.5" y="148.1">21</text>
<text x="170.2" y="155.2">13</text>
<text x="215.5" y="153">PD2 (RXD1INT2)</text>
<text x="245.5" y="151.6">20</text>
<text x="245.5" y="155.2">19</text>
<text x="177.4" y="156.6">RESET</text>
<text x="209.3" y="160.1">PD0 (OC0BSCLINT0)</text>
<text x="217.5" y="156.6">PD1 (SDAINT1)</text>
<text x="245.5" y="158.7">18</text>
<text x="170.2" y="162.2">16</text>
<text x="170.2" y="165.7">17</text>
<text x="177.4" y="163.6">XTAL2</text>
<text x="177.4" y="167.1">XTAL1</text>
<text x="196.3" y="167.1">PB7 (PCINT7OC0AOC1CRTS)</text>
<text x="245.5" y="165.7">12</text>
<text x="191.8" y="170.7">PB6 (PCINT6OC1BOC4BADC13)</text>
<text x="245.5" y="169.3">30</text>
<text x="245.5" y="172.8">29</text>
<text x="191.8" y="174.2">PB5 (PCINT5OC1AOC4BADC12)</text>
<text x="209.6" y="177.7">PB4 (PCINT4ADC11)</text>
<text x="245.5" y="176.3">28</text>
<text x="245.5" y="179.8">11</text>
<text x="204.9" y="181.3">PB3 (PDOPCINT3MISO)</text>
<text x="206.1" y="184.8">PB2 (PDIPCINT2MOSI)</text>
<text x="245.5" y="183.4">10</text>
<text x="320.8" y="183.4">9</text>
<text x="323.5" y="184.8">9</text>
<text x="368.4" y="183.4">9</text>
<text x="371.1" y="184.8">9</text>
<text x="106.5" y="191.7">RESET</text>
<text x="212.1" y="188.3">PB1 (PCINT1SCLK)</text>
<text x="216.1" y="191.8">PB0 (SSPCINT0)</text>
<text x="245.5" y="186.9">9</text>
<text x="245.5" y="190.4">8</text>
<text x="320.8" y="190.4">7</text>
<text x="320.8" y="186.9">8</text>
<text x="323.5" y="191.8">7</text>
<text x="323.5" y="188.3">8</text>
<text x="368.4" y="190.4">7</text>
<text x="368.4" y="186.9">8</text>
<text x="371.1" y="191.8">7</text>
<text x="371.1" y="188.3">8</text>
<text x="79.1" y="192.2">2</text>
<text x="88.2" y="192.2">1</text>
<text x="320.8" y="197.5">5</text>
<text x="320.8" y="194">6</text>
<text x="323.5" y="195.4">6</text>
<text x="368.4" y="197.5">5</text>
<text x="368.4" y="194">6</text>
<text x="371.1" y="195.4">6</text>
<text x="320.6" y="201">4</text>
<text x="323.5" y="198.9">5</text>
<text x="324.1" y="202.8">4</text>
<text x="368.2" y="201">4</text>
<text x="371.1" y="198.9">5</text>
<text x="371.7" y="202.8">4</text>
<text x="79.1" y="206.3">4</text>
<text x="88.2" y="206.3">3</text>
<text x="150.5" y="206.3">+5V</text>
<text x="163" y="205.8">AVCC</text>
<text x="320.6" y="208.1">2</text>
<text x="320.6" y="204.5">3</text>
<text x="324.1" y="209.8">2</text>
<text x="324.1" y="206.3">3</text>
<text x="368.2" y="208.1">2</text>
<text x="368.2" y="204.5">3</text>
<text x="371.7" y="209.8">2</text>
<text x="371.7" y="206.3">3</text>
<text x="320.6" y="211.6">1</text>
<text x="324.1" y="213.4">1</text>
<text x="368.2" y="211.6">1</text>
<text x="371.7" y="213.4">1</text>
<text x="320.8" y="218.7">9</text>
<text x="323.5" y="220.1">9</text>
<text x="368.4" y="218.7">9</text>
<text x="371.1" y="220.1">9</text>
<text x="320.8" y="225.7">7</text>
<text x="320.8" y="222.2">8</text>
<text x="323.5" y="227.1">7</text>
<text x="323.5" y="223.6">8</text>
<text x="368.4" y="225.7">7</text>
<text x="368.4" y="222.2">8</text>
<text x="371.1" y="227.1">7</text>
<text x="371.1" y="223.6">8</text>
<text x="106.5" y="232.2">XTAL2</text>
<text x="320.8" y="232.8">5</text>
<text x="320.8" y="229.2">6</text>
<text x="323.5" y="230.6">6</text>
<text x="368.4" y="232.8">5</text>
<text x="368.4" y="229.2">6</text>
<text x="371.1" y="230.6">6</text>
<text x="106.5" y="235.8">XTAL1</text>
<text x="320.6" y="239.8">3</text>
<text x="320.6" y="236.3">4</text>
<text x="323.5" y="234.2">5</text>
<text x="324.1" y="238.1">4</text>
<text x="368.2" y="239.8">3</text>
<text x="368.2" y="236.3">4</text>
<text x="371.1" y="234.2">5</text>
<text x="371.7" y="238.1">4</text>
<text x="320.6" y="243.3">2</text>
<text x="324.1" y="245.1">2</text>
<text x="324.1" y="241.6">3</text>
<text x="368.2" y="243.3">2</text>
<text x="371.7" y="245.1">2</text>
<text x="371.7" y="241.6">3</text>
<text x="320.6" y="246.9">1</text>
<text x="324.1" y="248.6">1</text>
<text x="368.2" y="246.9">1</text>
<text x="371.7" y="248.6">1</text>
</g>
<g font-size="3.2">
<text x="245.4" y="47.6">1</text>
<text x="262.4" y="47.6">2</text>
<text x="229.1" y="49.3">ADJ/GND</text>
<text x="265.9" y="49.3">GND</text>
<text x="172.3" y="172.8">5</text>
<text x="170.2" y="176.3">15</text>
<text x="170.2" y="179.8">23</text>
<text x="177.4" y="174.2">UGnd</text>
<text x="177.4" y="177.7">GND</text>
<text x="170.2" y="183.4">35</text>
<text x="177.4" y="184.8">GND</text>
<text x="177.4" y="181.3">GND</text>
<text x="170.2" y="186.9">43</text>
<text x="177.4" y="188.3">GND</text>
</g>
<g font-size="3.2" fill="#f00">
<text x="172.3" y="95.2">2</text>
<text x="177.4" y="96.6">UVcc</text>
<text x="170.2" y="105.8">34</text>
<text x="170.2" y="102.2">14</text>
<text x="177.4" y="107.2">VCC</text>
<text x="177.4" y="103.6">VCC</text>
<text x="170.2" y="112.8">24</text>
<text x="170.2" y="116.3">44</text>
<text x="177.4" y="117.8">AVCC</text>
<text x="177.4" y="114.2">AVCC</text>
</g>
</svg>
